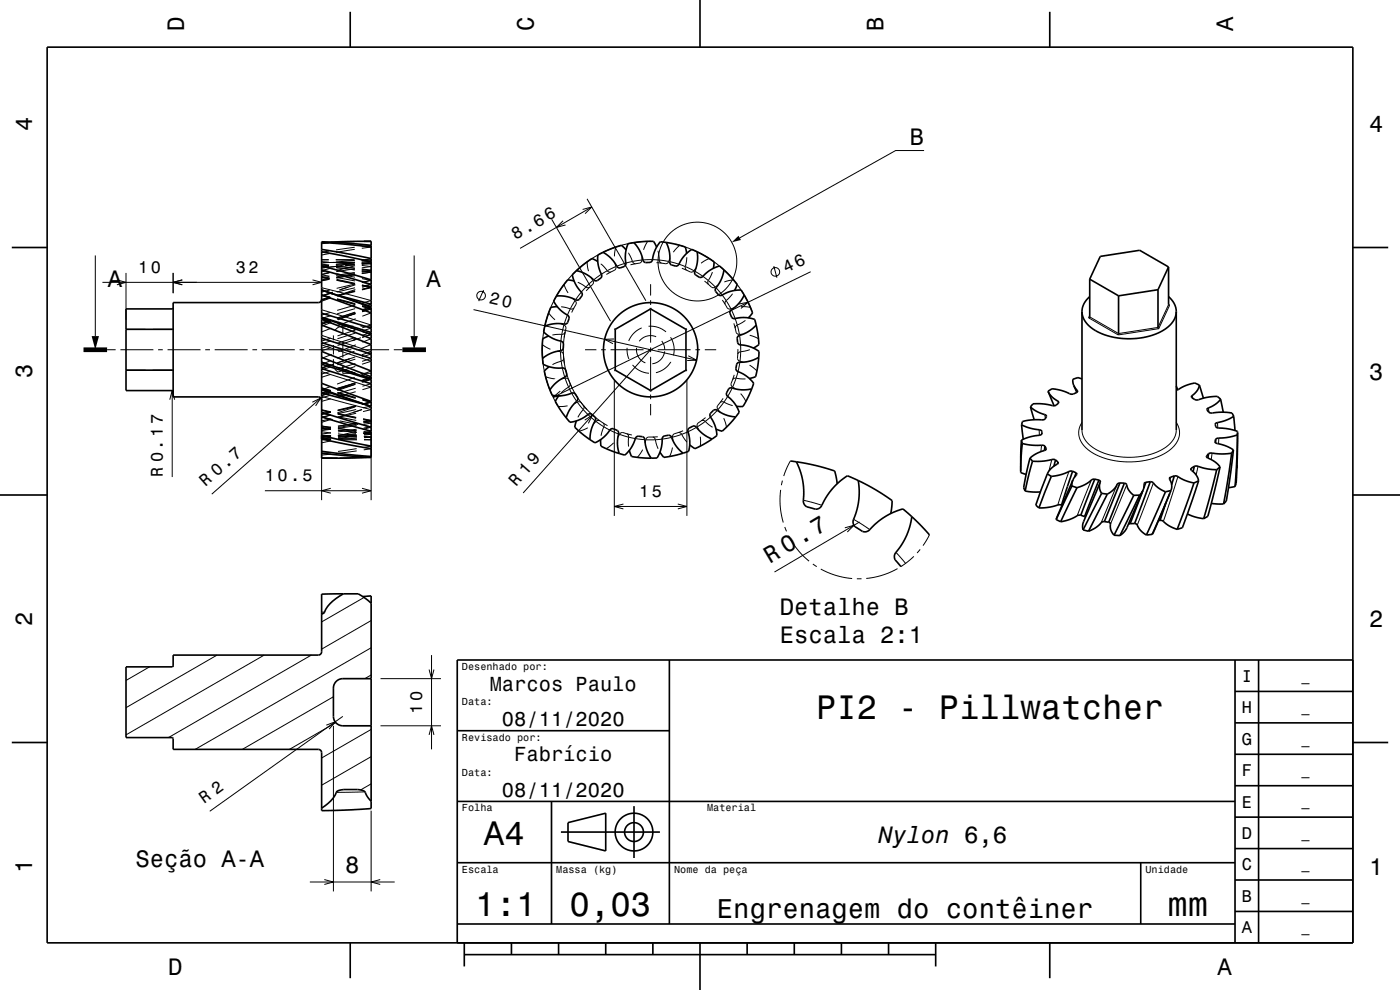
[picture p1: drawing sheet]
<svg xmlns="http://www.w3.org/2000/svg" width="297mm" height="210mm" viewBox="0 0 297 210" stroke-linecap="round" stroke-linejoin="round" font-family="sans-serif">
<g fill="none" stroke="#000" stroke-width=".21">
<path d="M196 31.9h-6l-33.1 18.6M20.2 54.2v17.1M21.7 59.9h46.5M24.8 59.4l1.9 .5-1.9 .5M26.7 57.9v10M36.7 57.9v4.3M38.7 59.4l-2 .5 2 .5M66.3 59.4l1.9 .5-1.9 .5M68.2 58.6l1.7 .4M68.2 58.8l1.7 .3M68.2 56l1.6 .2M68.2 57.5l1.7 .3"/>
<path d="M68.2 55.1h1.5h-1.5M68.2 55.5l1.6 .1M68.2 56.2l1.6 .1M68.2 58.9l1.7 .3M68.2 55.7h.2M68.3 55.7h-.1M68.5 55.7h1.1M68.6 55.7h1.1l-1.5 .1M69.7 51.6l-1.5 .1M69.8 56.4l-1.6 .1M69.8 56.3l-1.6 .2 1.6 .1-1.6-.1M69.8 53.3l-1.6 .2"/>
<path d="M69.8 57.9l-1.6 .3M69.8 58.7l-1.6 .3M69.8 53.8l-1.6 .3M69.9 59.2l-1.7 .3M69.9 59.3l-1.7 .3M69.9 59l-1.7 .4M70 56.9l-1.8 .5M70 57.8l-1.8 .5 1.7 .3M70.1 51.4l-1.9 .1M70.6 55.7h1M71.2 55.7l4 .1M71.3 55.7l4 .4"/>
<path d="M71.3 56.5l4 .4M71.3 56.8l4 .4M71.3 56.4l4 .5M71.4 58.1l3.9 .7M71.4 58.9l3.9 .7M71.4 59.4l3.9 .8M71.4 59.5l3.9 .8M71.4 59.3l3.9 .8M71.6 55.7h-2M71.6 55.7h3.6M71.7 56.5l-3.5 .3M75.2 55.1h-4l4 .2"/>
<path d="M75.2 51.3l-4 .2M75.2 56.2l-2 .1M75.2 56.2h.1M75.2 55.3l-4 .3M75.2 56l-4 .3M75.2 55.7l-3.9 .4M75.3 52.4l-4 .6M75.3 52.9l-4 .6M75.3 57l-4 .6M75.3 57.8l-4 .6M75.3 58.3l-4 .6M75.3 58.3l-4 .7"/>
<path d="M75.3 58l-4 .7M75.3 55.6l-3.9 1M75.3 56.4l-3.8 1M76.7 55.1l2 .1h-2M76.7 55.7l2 .1-2 .1M76.7 55.3l2 .2-2 .1M76.7 55.9l2 .1-2 .1M76.7 56.3l2 .2-1.9 .3M76.7 57.1l2 .2-1.9 .3M76.8 57.4l1.9 .3-1.9 .3 1.9-.3zM76.8 57.1l1.9 .3-1.9 .4M76.8 59.1l1.9 .4-1.9 .4"/>
<path d="M76.8 59.9l1.9 .4-1.9 .4M78.7 59.4l-1.9 .6M78.7 51.2h-2M78.7 52.4l-1.9 .3M78.7 52l-2 .3M78.7 55.5l-1.9 .5M78.7 54.8l-1.9 .5M87.9 54.2v17.1M117 46.5l12.5 21.6M119.5 46.8l-1.5 1.4 2-.5M121.8 59.6h.1M122.6 59.9l1.7 1"/>
<path d="M123.6 44.4l1.9-.5-1.4 1.4M124.5 42.2l12.5 21.6M124.6 55.5l.2 2M125.4 58.9l.4 .6M125.5 43.9l-15.2 8.8M125.8 59.5l-1.5 1.4M125.8 59.5v.1a1 1 0 0 1-.6 1.2l-.9 .9M126.8 55.5h.1M127.5 56l1.3 1.4M127.5 58.9v.1M127.6 58.2l-1.7 1.2M127.7 58.1l-.1 .1"/>
<path d="M128.8 57.4l-1.2 .8M128.8 57.4l.4 .3h.4M130.5 55.9l.2 .6M130.6 52.4l-.3 2M130.7 56.5l-1.8 .9M130.7 56.5v.1a1 1 0 0 1-1 1l-1.1 .6M132.5 56.5h-.1M132.8 55.8l-2 .7M132.8 53h.1M132.9 55.8h-.1M133.3 53.7l.9 1.8M134.2 55.5l-1.4 .3"/>
<path d="M134.2 55.5l.3 .3 .3 .2M136.2 55.2l-2 .3M136.2 55.2v.1a1.01 1.01 0 0 1-1.2 .6l-1.2 .3M136.2 54.5v.7M137.4 51.2l-.9 1.8M137.9 55.7h.1M138.1 51.2l-3 .2-3.2 .6-2.6 .9-2.9 1.4-2.5 1.7-2.4 2.2-1.9 2.3-1.5 2.3-1.4 2.7-.9 2.8-.6 2.7-.2 3.2 .2 3 .6 3 1 2.8 1.5 3M138.4 55.1l1.5 .1M138.4 55.1h-2M138.4 55.1h.1M139.3 52.4h.1M139.6 53.2l.3 2"/>
<path d="M139.9 55.2l.1 .4 .3 .2M139.9 55.2l2 .3M141.9 55.5l-.1 .1a1 1 0 0 1-1.3 .2l-1.2-.1M142.1 55.5l1.9 .5M142.1 54.8l-.2 .7M143.3 51.8l2.7 .8 2.6 1.1 2.5 1.6 2 1.5 2 1.9 1.8 2.4 1.5 2.3 1.1 2.5M143.4 56.5h.1M144 56l1.4 .5M144 56l.1 .1M144.2 52l-1.4 1.5M144.7 56.9l1.6 .7a.67 .67 0 0 0 .9-.2M145.4 56.5v.5l.2 .3"/>
<path d="M145.4 56.6l1.8 .8M145.7 53.8h.1M145.7 54.6l-.3 1.9M147.4 57.5l1.7 1.1M147.6 56.9l-.4 .5M148.3 58.8l.1 .1M149.1 58.6l1.2 .9M149.1 58.6l.1 .1M149.5 59.6l1.3 1.2a.68 .68 0 0 0 1 .1M150.3 59.5l-.2 .5 .2 .3M150.3 59.5l1.5 1.4M150.5 54.8l-1.8 1"/>
<path d="M151.1 57.7l-.8 1.8M151.3 56.9v.1M155.6 59.4l-1.9 .4M164.2 56.4l.6 2.5M172 57.6l-54.7 26.7M22.7 74.2h1.8M25.5 74.2h7M26.7 78.5h4.2M26.7 69.9h4.2M32.4 78.5h4.1l.2 .1M33.5 74.2h1M35.5 74.2h7"/>
<path d="M36.7 69.7l-.2 .2h-4.1M43.5 74.2h1M45.5 74.2h7M53.5 74.2h1M55.5 74.2h7M63.5 74.2h1M65.5 74.2h7M68.2 71.1l10.5 3.5-1.9 .6M68.2 78.8l10.5 3.3-1.8 .6M68.2 76.8l1.9 .6-1.9 .7 2.6-.9M68.2 65.7l10.5 3.2-1.9 .7M68.2 68.8l1.9-.6-1.9 .6"/>
<path d="M68.2 62.6l1.9 .5M68.2 62.5l1.8 .5M68.2 61l10.5 2.8-1.9 .5M68.2 62.7l1.9 .5M68.2 61.8l.2 .1M68.2 73.2l10.5 3.4M69.8 62.2l2 .5M70 62.3l-1.8 .5 2.4-.8-2.4 .8M70 61.5l-1.8 .5M70 63l-1.8 .5M70 63.2l-1.8 .5M70 63.1l-1.8 .5"/>
<path d="M70.1 67l-1.9 .6 2 .6-2-.6M70.1 76.5l-1.9 .8M70.1 66.3l-1.9 .5M70.1 67.9l-1.9 .5M70.1 68l-1.9 .6M70.1 79.4l-1.9 .6M70.1 77.8l-1.9 .6M70.1 78.8l-1.9 .5M70.1 72.3l-1.9 .6M70.2 73.3l-2 .6M70.2 71.7l-2 .7M70.2 73.8l-2 .6"/>
<path d="M70.2 63.2l-2 .7M70.3 68.4l-2.1 .8M70.3 69.6l-2.1 .8M70.4 75.2l-2.2 .8M70.7 76.2v1a2 2 0 0 0 1 1.7M70.7 73.2v2M70.7 71.1v1.1M71.4 62.7l3.9-1-3.8 1M71.5 63.4l3.9 1M71.5 63.6l3.9 1M71.5 63.5l3.9 1M71.6 77.9l3.8 1.2z"/>
<path d="M71.6 68.6l3.8 1.3M72.7 79.2h2.3M72.7 69.2a2 2 0 0 0-1.7 .9M72.7 69.2v1.7M72.7 72.5v3.4M72.7 77.5v1.7M72.7 69.2h2.3M73.5 74.2h1M75.2 74.5l-3.7 1.5M75.3 60.3l-3.9 .9M75.3 61l-3.9 1M75.3 61.8l-3.9 1"/>
<path d="M75.3 66.2l-3.8 1.3M75.4 75.7l-3.8 1.3 2.6-.9-1.9 .6M75.4 65.5l-3.9 1.1M75.4 64.7l-3.9 1.1M75.4 66.3l-3.9 1.1M75.4 77.7l-3.8 1.3M75.4 66.5l-3.8 1.2 3.8-1.1M75.4 76.2l-3.8 1.2M75.4 77.1l-3.8 1.2M75.4 70.7l-3.8 1.2M75.4 60.4l-3.4 1.1M75.4 71.6l-3.8 1.2"/>
<path d="M75.4 70l-3.8 1.3M75.4 61.4l-3.8 1.3M75.5 66.4l-3.8 1.4M75.5 67.6l-3.8 1.4M75.5 73.1l-3.7 1.5M75.5 74.2h7M76.5 79.2h2.2M76.5 69.2h2.2M76.6 71.6l-5 1.7M76.8 60.6l1.9 .4-1.9 .5M76.8 60.4l1.9 .5-1.9 .5 1.9-.5-1.9-.4M76.8 79.6l1.9 .6z"/>
<path d="M76.8 64.8l1.9 .5-1.9 .6M76.8 65l1.9 .6M76.8 65l1.9 .5M76.8 70.3l1.9 .6-1.9 .7 1.9-.7-.7 .3M78.7 79.9l-2 .8M78.7 78.7l-2.1 .8M78.7 76.6l-1.9 .7M78.7 76l-1.9 .7M78.7 73.1l-2.1 .8M78.7 75.1l-1.9 .6M78.7 70.5l-1.9 .6M78.7 66.4l-1.8 .7"/>
<path d="M78.7 65.2l-1.8 .7M78.7 69.6l-1.9 .6M78.7 65.5l-1.9 .6M78.7 60.3l-1.9 .7M78.7 64.5l-1.9 .6M78.7 65.6l-1.9 .5M78.7 71.9l-1.8 .7M78.7 65l-1.9 .7M83.5 74.2h1.9M100.4 65.7l47.4 10.7M102.6 61.5l-1.1 2.4M115 73.1l1.8 1"/>
<path d="M115.7 79.9l2 .5M116.4 66.4l1.3 1.4M116.4 71.3h.1M116.5 77.8h.1M118.2 74.5l.7 .1M118.2 65h.1M118.9 74.6l.2 2M118.9 74.6h.1a1 1 0 0 1 .6 1.3l.1 1.2M119 72.4l-.1 2M119 68.7l.6 .2M119 72.2v.2M119 65.1l2 .4"/>
<path d="M119.1 76.6l.2 1.5M119.1 76.6l-1.9 .8M119.2 70.9l-.2 1.5M119.2 70.9l-2 .2M119.3 77.9v.2M119.3 78.1l.5 1.9M119.5 72.9h.1M119.6 76l-.1 .4-.4 .2M119.6 68.9l-.4 2M119.6 68.9l.1 .1a1 1 0 0 1 .2 1.3l-.2 1.3M119.7 60.3l.8 1.8M119.9 70.5l-.3 .3-.4 .1"/>
<path d="M119.9 70.4l-.4 2.4 .1 2.8 .4 2.7 .8 2.6 1.3 2.7 1.4 2.1 1.7 1.8 2.1 1.8M120 78.4h.1M120.4 66.8l-.7 2M120.4 66.7v.1M120.8 67.5h-.1M121 65.5l-.6 1.3M121.5 63.3l.5 .5M121.8 65.3l-.3 .2h-.5M122 63.8l-1 1.7M122 63.8h.1a1.01 1.01 0 0 1-.3 1.4l-.5 1.1M123.3 62l-1.2 1.6M123.4 61.9l-.1 .1"/>
<path d="M123.5 62.7h.1M124.1 74.2h2.4M124.3 60.9l-1 1.1M124.3 60.9l.4 .1 .4-.1M127.5 74.2h1M129.5 74.2h7M130.3 71.9l-2 .1 1.7 .9M133 73.8l.1 1.1 .3 1.2M134.2 77.4a5 5 0 0 0 3.5 1.8M135.1 73.8a2.99 2.99 0 0 0 1.8 3.2M136.1 69.6a5 5 0 0 0-2.7 2.7M137.5 74.2h1"/>
<path d="M137.6 69.2a5 5 0 0 1 3.7 1.2M138 60.3v2.4M138 63.7v1M138 65.7v7M138 73.7v1M138 75.7v7M138 74.2l-27 30.4M139.2 71.4a3 3 0 0 0-3.6 1M139.5 74.2h7M140.4 72.3a3 3 0 0 1 .6 1.9M141 74.5a2.99 2.99 0 0 1-2.6 2.7M142.3 71.5a5 5 0 0 1 .6 3.9"/>
<path d="M142.3 76.8a5 5 0 0 1-3.1 2.3M146 75.5l1.8 .9-2 .1M147.5 74.2h1M149.5 74.2h2.4M151.9 61l1.3 1.6M152.3 60.5l-.5 .4M152.4 62.5l.1 .1M153.2 62.6l.8 1.2M153.2 62.6l.1 .1M153.2 63.6l1 1.5a.68 .68 0 0 0 .9 .4M154 63.8l-.2 .4v.3M154.1 63.8l1 1.7"/>
<path d="M155.2 65.7l.8 1.9M155.2 67.3v.1M155.4 62.3l-1.4 1.5M155.7 68.6l.4 1.7a.69 .69 0 0 0 .8 .6M155.7 65.3l-.6 .2M155.8 79.5l-.6 1.7a.68 .68 0 0 0 .2 .9M155.8 61.6h.1M156 67.6l.4 1.3M156 67.6v.1M156.1 78.2h.1M156.4 68.9l-.4 .4v.3M156.4 69l.5 1.9"/>
<path d="M156.5 72.7h.1M156.5 74v1.8a.68 .68 0 0 0 .5 .8M156.6 78.8l-.4 1.4M156.6 78.8l-.1 .1M156.7 64.5l2-.4-1.5 1.3M156.9 71.1l.2 2.1M157 76.8l-.4 2M157 76.6l.7 .2M157.1 73.2v1.4M157.1 73.2v.1M157.1 74.6l-.1 2M157.1 74.6l-.4 .2-.2 .3"/>
<path d="M157.2 65.1l2 .1M157.6 70.9h-.7M158.1 68l-1.7 .9M158.8 67.4h-.1M159 77.5l1.6 1.2M159 71.1l1.9 .8M159.1 74.2l-2 .4M159.8 73.8v.1M231.2 66.9l-.3 .5 6.3 3.6 8.6-1.3 2.3-4.9-.2-.2-2.2 4.9-8.4 1.3-6.1-3.6M36 84.8l.5-2 .5 2M36.5 82.8v18.4M66.3 85.3l1.8-.9-1.1 1.7"/>
<path d="M68.1 84.4l-23.2 20.4M68.2 84.1l10.5 2.8-1.7 .4M68.2 90.9l2-.3zM68.2 82.3l1.9 .6M68.2 82.5l2 .6M68.2 91.6l2 .2M68.2 90.8l2 .3-2 .2M68.2 92.8l2 .1-2 .1M68.2 92.3l2 .1-2 .1 2 .1h-2M68.2 87.7l2 .4M68.2 90.6l2 .4M68.2 93.1l2 .1-2 .1"/>
<path d="M68.2 86.9l2 .5M68.2 82.3l1.9 .5M68.2 89.4v16.7M70.1 82l-1.9 .7M70.1 83.2l-1.9 .7M70.1 83.3l-1.9 .7M70.1 88l-1.9 .6M70.1 89l-1.9 .6M70.1 82.8l-1.9 .6M70.2 82.8l-2 .5M70.2 83l-2 .6M70.2 84.6l-2 .5"/>
<path d="M70.2 83.8l-2 .6M70.2 87.5l-2-.5 2 .5-2 .4M70.2 92.8l-2 .5M70.2 87.3l-2 .5M70.2 87.4l-2 .5M70.2 93.5l-2 .4M70.2 88.9l-2 .4M70.2 88.1l-2 .4 2.4 .5M70.2 90.9l-2 .3M70.2 90.7l-2-.3 2 .3M70.2 96l-2 .2M70.2 91.8l-2 .3"/>
<path d="M70.2 96.3l-2 .2M70.5 97.2h-2M71.6 83.3l3.8 1.1M71.6 83.2l3.8 1.1M71.6 83.5l3.9 1M71.6 87.9l3.9 .8M71.6 87.7l4 .8M71.6 87.8l4 .8M71.7 88.4l3.9 .8M71.7 91.2l3.9 .6M71.7 92l4 .5M71.7 91.3l4 .4"/>
<path d="M71.7 93l4 .2M71.7 93.3h4M71.7 92.6l4 .1M72.1 89.3l3.9 .7M74.9 87.5l1.9-.6zM74.9 87.5l-3.3 1.1M75.2 80.1l-3.7 1.4M75.3 81.2l-3.8 1.4M75.3 81.5l-3.8 1.3M75.4 86.3l-3.8 1.3M75.4 81.2l-3.8 1.2M75.4 81.5l-3.8 1.1"/>
<path d="M75.4 83.1l-3.8 1.1M75.5 82.3l-3.9 1.1M75.5 86.1l-3.9 1M75.5 91.5l-3.9 1M75.5 92l-3.8 .3M75.5 86l-3.9 1M75.5 86.2l-3.9 .9M75.5 92.3l-3.8 .9M75.6 87.7l-3.9 .8M75.6 86.9l-3.9 .8M75.6 90l-3.9 .7M75.6 89.7l-3.9 .7"/>
<path d="M75.6 89.8l-3.9 .6M75.7 90.3l-4 .6 4 .5-4-.5M75.7 95.2l-4 .6M75.7 91l-4 .6M75.7 95.6l-4 .6M75.7 92.5l-4 .3M75.7 92.3l-4 .2 4 .2M75.7 92.9l-4 .3M76 97l-4 .1M76.9 84.8l1.8 .5-1.7 .5M76.9 84.7l1.8 .5-1.7 .5M76.9 84.9l1.8 .5-1.7 .4"/>
<path d="M77 89l1.7 .4-1.6 .3M77 88.8l1.7 .4-1.6 .3M77 88.9l1.7 .3-1.6 .3M77.1 89.5l1.6 .3-1.6 .2M77.1 85.7l1.6 .4-1.7 .4M77.1 91.9l1.6 .2-1.5 .2M77.2 91.9l1.5 .1-1.5 .1M77.2 92.6l1.5 .1M77.2 93.2l1.5 .1h-1.5M77.5 90.3l1.2 .2-1.6 .3M78.2 92.7h.5M78.7 80.2l-1.9 .6"/>
<path d="M78.7 80.5l-1.8 .6M78.7 91.2v.3l-1.7 .4 1.7-.2-1.5-.1M78.7 90.9v-.3l-1.7 .5M78.7 92.7h-1.5h.6M78.7 86.2l-.5 .2M78.7 85.1l-1.9 .7M78.7 81.4l-1.8 .5M78.7 96.8l-1.2 .1M78.7 92.7h-1.4M78.7 92.7l-1.5 .1M78.7 95.2l-1.5 .2M78.7 94.6l-1.6 .3"/>
<path d="M78.7 80.2l-1.8 .6M78.7 86.2h.1M78.7 92.6v13.5M78.7 80.4l-1.9 .7M118.5 83.9v.1M118.9 83l-1.6 1.3 2-.4M119.9 80.2l-.7 .1M119.9 80.2l.7 1.9M119.9 80.2h.1a1.01 1.01 0 0 1 .9 1l.5 1.2M120.4 86.1l-2 .1M120.6 82.1l.7 1.3M120.6 82.1l-1.5 1.2"/>
<path d="M121 81.4l-.1 .3-.3 .4M121.2 83.3l.1 .1M121.3 83.4l1 1.7M122 83.5v.1M122.3 89.2v.1M122.5 85.3l-.7 .3M122.5 85.3l1.2 1.6M122.5 85.3h.1a.99 .99 0 0 1 1.1 .7l.8 .9M123.7 86.9l1 1M123.7 86.9l-1.1 1.6M123.8 86.1l.1 .3-.2 .5M124 89.1l1.7-1.1-.9 1.8"/>
<path d="M124.6 87.8l.1 .1M124.7 90.7l-1.9 .8M124.7 87.9l1.6 1.4M125.5 87.8v.1M126.4 89.4l-.5 .5M126.4 89.4l1.7 1.1M126.4 89.4l.1-.1a1 1 0 0 1 1.3 .3l1.1 .7M127.4 93.2v.1M128 89.8l.2 .3-.1 .4M128.1 90.5l1.3 .7M128.1 90.5l-.6 1.9M129.3 91.2h.1"/>
<path d="M129.4 91.2l1.8 .9M130 90.9h.1M130.2 93.9l-1.6 1.3M130.3 80.6v28.8M131.4 92.1l-.3 .6M131.4 92.1l1.9 .6M131.4 92.1l.1-.1a1 1 0 0 1 1.3 0l1.2 .3M133 92l.3 .3 .1 .4M133.4 92.7l1.4 .3M133.4 92.7v2M133.5 95.5h.1M134.7 93h.1"/>
<path d="M134.8 93l2 .3M135.3 92.5h.1M136.3 95.4l-1.1 1.6M137 93.3l-.1 .7M137 93.3h2M138 83.7v1M138 85.7v2.4M138.5 92.7l.3 .2 .2 .4M139 93.3l.6 1.9M139.5 92.6l-1.7 .1a.68 .68 0 0 0-.8 .6M140 95.9h.1M140.5 93.1l-1.5 .2"/>
<path d="M140.5 93.1l-.1 .1M140.9 92.5h-.1M142.5 92.8l-2 .3M142.7 94.9l-.6 1.9M142.7 92.7v.7M143.9 91.7l.4 .1 .3 .3M144.6 92.1l-1.9 .6M144.6 92.1l1.1 1.7M144.9 91.4l-1.6 .5a.68 .68 0 0 0-.6 .8M145.7 80.6v28.8M146 91.6l-1.4 .5M146 91.6h-.2"/>
<path d="M146.2 90.8h-.1M146.3 94.3v.1M147.8 90.6l-1.8 1M147.9 90.5l.3 .7M148.6 92.6v2M148.8 89.2h.4l.4 .2M149.6 89.4l-1.7 1.1M149.6 89.4l1.6 1.2M149.7 88.6l-1.4 1a.68 .68 0 0 0-.4 .9M150.7 87.7h.1M150.7 88.5l-1.1 .9M150.7 88.5h-.1"/>
<path d="M151.9 91h.1M152.2 87l-1.5 1.5M152.3 86.9l.5 .5M153.4 84.5l-1 1.4a.68 .68 0 0 0-.1 1M153.5 88.7l.6 1.9M153.6 85.3l-1.3 1.6M153.6 85.3l1.8 .7M153.6 85.3l-.5-.1-.3 .2M154.1 83.3v.1M154.4 84.1l-.8 1.2M154.4 84.1l-.1 .1M155.3 82.3l-.9 1.8"/>
<path d="M155.4 82.1l.6 .4M156.2 80.3l-.8 1.8M156.2 80.2l2 .2M156.2 80.2l-.5 .1-.3 .2M156.2 86.2h.1M157.1 83.5l1.1 1.6M159 80.3h-.1M167.7 97.8l-1.4 3.2M220.5 91.2v1.1M221 94.4l-.2 1.4M221.6 87.9l.2 .9M223.1 97.5l-.6 2.4"/>
<path d="M224.4 85.1l.1 .4M228.5 82.8l.1 .2M229.5 89.6a4.2 4.2 0 0 0 1.6 6l1.8 1 2.1 .8 2.6 .5 2.5 .1 2.4-.3 2.1-.5 2.1-.8 1.6-1.1a4.1 4.1 0 0 0 1.2-5.7M229.5 91.2a5.7 5.7 0 0 0 4.2 4.7l3.2 .9 3.7 .2 3.3-.6 2.8-1.2a4.9 4.9 0 0 0 2.8-4M252.9 83.9l.1 .6M254.2 98.9l-.5 1.8M256.3 86.5l.2 1M257.1 96.1l-.1 1.4M258.3 89.6v1.2M258.6 92.9l-.1 1.2M56.2 104.1h22.5M70.2 103.6l-2 .5 2 .5"/>
<path d="M76.8 103.6l1.9 .5-1.9 .5M130.3 107.4h15.4M132.3 106.9l-2 .5 2 .6M143.8 106.9l1.9 .5-1.9 .6M165.6 103.9l-.1 3.5 .7 3.4M166 101.9l-.2 1M166.5 111.8l.4 .9M167.3 113.6l1.9 3 2.4 2.4M170.4 106.1l4 1.1M172.4 119.6l.9 .6M179.2 112l2-.6-1.4 1.5M181.1 110.2l3.4 2.1"/>
<path d="M182.4 110.7l-18.1 10.6M190.1 117.2l2 2.3M193.9 118l-2.8 2.2M195.2 116.5l-.6 .8M197.2 113.5l-1.4 2.2M226.8 100l-2.4 7.1M231.5 101.8l-3 7.6M233.4 102.3l-.2 .4M237 102.8l-3.4 8.1M239 102.8l-3.4 8.4M244.7 102.4l-3.4 9M249.9 101.1l-3.1 9.5"/>
<path d="M46.1 139l-19.4 11.1M56.1 139l-29.4 16.9M66.1 139l-30.4 17.5M68.9 129.8h-.7M77.2 126.7l-9 5.2M78.7 137.4l-37.3 21.6M78.7 131.6l-10.5 6.1M91.5 139v20M174.1 120.7l3.2 1.4 3.5 .6M182.8 122.8h-1M190.4 120.6l-3 1.3-3.6 .8M31.7 141.5l-5 2.8"/>
<path d="M69.2 153.8l1.9-.7-1.3 1.6M70.7 147.8l-19.3 11.2M70.7 154v35.1M71.2 153.3l-9.8 5.7M72.7 152l-28.2 20.1M78.7 154.7l-10.5 6.1M78.7 143.2l-1.3 .8M80.7 154h12.8M80.7 144h12.8M91 155.9l.5-1.9 .6 1.9M91 142l.5 2 .6-2M77.4 168l-6.1 .1"/>
<path d="M78.7 166.3l-2.2 1.3M78.7 160.5l-10.5 6.1M78.7 172v17.1M65.7 187.1h18M68.8 186.6l1.9 .5-1.9 .5M80.7 186.6l-2 .5 2 .5"/>
<circle cx="147.9" cy="55.5" r="8.4"/>
<circle cx="164.5" cy="57.7" r=".91"/>
<circle cx="102.1" cy="62.7" r=".92"/>
</g>
<g fill="none" stroke="#000" stroke-width=".35">
<path d="M10 10h277v190h-277zM74.3 2.5v7.5M148.5 0v10M222.7 2.5v7.5M2.5 52.5h7.5M68.2 56.4l10.5 3M68.2 57.2l10.5 3.1M68.2 52.9l10.5 1.9M68.2 53.4l10.5 2.1M68.2 51.4l10.5 1M77.2 51.2h1.5M77.2 51.2l-7.1 .2"/>
<path d="M78.7 52l-10.5-.7v45.9h3.5M78.7 51.2v45.8M121.8 59.6l-1-.2a.47 .47 0 0 0-.7 .4l-2.1 3M122.3 57.4l-.5 .5a.99 .99 0 0 0-.1 1.4l1 1.9a1.64 1.64 0 0 1 .8 1.5l-.2 .2a.98 .98 0 0 1-1.6 .5l-1.7-.5-2-.1M126.8 55.5l-.9-.5a1.05 1.05 0 0 0-1.1 .4l-2.5 2M127.9 53.5l-.6 .4a.98 .98 0 0 0-.5 1.2l.4 2.2a1.64 1.64 0 0 1 .3 1.7l-.2 .1a.98 .98 0 0 1-1.7-.1l-1.7-1.1-1.6-.5M132.8 53l-.7-.7a.46 .46 0 0 0-.7-.1l-3.5 1.3M134.5 51.5l-.8 .1a.64 .64 0 0 0-.7 .8 9 9 0 0 0-.3 3.8 1.26 1.26 0 0 1-1.9 .3 7.1 7.1 0 0 0-2.9-3M134.5 51.5l3.6-.3a.82 .82 0 0 1 1 .8l.2 .4M141.3 51.4a7.7 7.7 0 0 1 .8 4.4 1.44 1.44 0 0 0 1.7 .5 8.5 8.5 0 0 1 2.9-3.4l1.2 .5M141.3 51.4l-.7-.1a.98 .98 0 0 0-1.1 .8l-.9 2a1.66 1.66 0 0 1-.7 1.6h-.3a.98 .98 0 0 1-1.3-1l-.8-1.9-1-1.3M141.3 51.4l3.6 .8a.82 .82 0 0 1 .7 1.1l.1 .5"/>
<path d="M147.9 53.4a7.8 7.8 0 0 1-.6 4.4 1.42 1.42 0 0 0 1.5 1 8.4 8.4 0 0 1 3.8-2.4l1 .8M147.9 53.4l3.2 1.9a.81 .81 0 0 1 .3 1.1l-.1 .5M153.6 57.2a7.7 7.7 0 0 1-1.8 4 1.43 1.43 0 0 0 1.1 1.5 8.5 8.5 0 0 1 4.3-1.2l.7 1.1M153.6 57.2l2.5 2.7a.81 .81 0 0 1 0 1.3l-.3 .4M231.2 59.2v8l-.3 .2M231.2 59.2l6.1 3.6M247.9 56.6l-2.2 4.9M247.9 56.6l-6.1-3.5-8.4 1.3-2.2 4.8M247.9 56.6v8l.2 .2M287 52.5h7.5M26.7 78.5h9.8l.2 .1M36.7 65.3l-.2 .2h-9.8v17.3h9.8l.2 .3"/>
<path d="M36.7 69.7l-.2 .2h-9.8M68.2 67.7l10.5 4.2M68.2 69l10.5 4.1M68.2 67.3l10.5 3.2M68.2 71.7l10.5 3.4M68.2 78.2l10.5 3.2M68.2 62.6l10.5 3.8M68.2 66.4l10.5 3.2M68.2 72.7l10.5 3.3M68.2 77.3l10.5 3.2M68.2 67.4l10.5 3.5M68.2 76.8l10.5 3.6"/>
<path d="M68.2 63.5v.1a.7 .7 0 0 1-.7 .6h-30.8v20h30.9a.7 .7 0 0 1 .6 .7M68.2 74.5l10.5 4.2M68.2 75.8l10.5 4.1M71.8 62.7l6.9 1.8M78.7 65l-10.5-3.5 10.5 3.7M115.1 76l.1 .8a.99 .99 0 0 0 .9 .9l2.2 .4a1.64 1.64 0 0 1 1.7 .3l.1 .3a.98 .98 0 0 1-.7 1.5l-1.7 1.2-1 1.3M115.6 69.2l-.2 .7a.99 .99 0 0 0 .7 1.2l2 1a1.64 1.64 0 0 1 1.4 .8v.3a.98 .98 0 0 1-1.1 1.3l-1.9 .6-1.4 .9M116.4 71.3l-.9 .4a1.06 1.06 0 0 0-.4 1.1v3.2M116.5 77.8l-.8 .6a1.07 1.07 0 0 0 0 1.3l1 3M118 62.8l-.3 .7a.99 .99 0 0 0 .3 1.2l1.6 1.6a1.64 1.64 0 0 1 1.1 1.2l-.1 .3a.98 .98 0 0 1-1.4 .9h-1.7l-1.9 .5M118.2 65l-1 .1a.46 .46 0 0 0-.5 .6l-1.1 3.5M130.3 69.7l.2 .2"/>
<path d="M130.5 69.9v8.6M130.5 78.5l7.5 4.3M130.5 78.5l-.2 .1M138 65.5l7.5 4.4M138 65.5l-7.5 4.4M138 65.3v.2M145.5 69.9v8.6M145.5 78.5l-7.5 4.3M145.5 78.5l.2 .1M145.7 69.7l-.2 .2M157.9 62.6a7.8 7.8 0 0 1-2.9 3.3 1.43 1.43 0 0 0 .6 1.7 8.4 8.4 0 0 1 4.5 .1l.3 1.3M157.9 62.6l1.6 3.3a.81 .81 0 0 1-.4 1.2l-.3 .3"/>
<path d="M160.4 69l.6 3.6a.82 .82 0 0 1-.7 1l-.5 .2M160.4 69a7.7 7.7 0 0 1-3.7 2.2 1.43 1.43 0 0 0 .1 1.9 8.4 8.4 0 0 1 4.2 1.4v1.3M161 75.8a7.7 7.7 0 0 1-4.3 1.1 1.43 1.43 0 0 0-.4 1.7 8.4 8.4 0 0 1 3.6 2.7l-.4 1.2M161 75.8l-.6 3.6a.81 .81 0 0 1-.9 .8l-.5 .1M229.5 66.1a5.6 5.6 0 0 0 4.1 4.6l1.7 .6 1.7 .4 3.7 .1 3.5-.6 2.8-1.3a4.8 4.8 0 0 0 2.5-3.8M229.5 66.1v25.1M231.2 62.9a4.3 4.3 0 0 0-1.7 3.2M237.3 62.8l-.1 8.2M245.7 61.5v8l.1 .2M245.7 61.5l-8.4 1.3M247.9 62.9a4.3 4.3 0 0 1 1.6 3.2M249.5 66.1v25.1"/>
<path d="M68.2 87.4l10.5 3.2M68.2 88.4l10.5 3.1M68.2 83.3l8.9 2.4M68.2 81.3l10.5 3.8M68.2 82.5l10.5 3.7-10.5-3.5M68.2 95.7l10.5 1.1M68.2 96.1l10.5 .9M68.2 92.4l10.5 2.2M68.2 93.1l10.5 2.1M68.2 97.1l3.5 .1M78.7 97l-7 .2M116.7 82.7l.2 .7a.65 .65 0 0 0 1 .6 8.9 8.9 0 0 0 3.7-.7 1.26 1.26 0 0 1 .7 1.8 7.2 7.2 0 0 0-2.2 3.5"/>
<path d="M118.5 84l-.5 .8a.46 .46 0 0 0 0 .8l2.1 3M120.1 88.6l.5 .6a.99 .99 0 0 0 1.3 .2l2.1-.9a1.63 1.63 0 0 1 1.5-.6l.2 .1a.98 .98 0 0 1 .3 1.7l-.6 1.6-.2 2M122.3 89.3l-.3 .9a.46 .46 0 0 0 .3 .8l2.9 2.3M125.2 93.3l.6 .4a.64 .64 0 0 0 1.1-.1 9 9 0 0 0 2.7-2.6 1.25 1.25 0 0 1 1.6 1.1 7.2 7.2 0 0 0 .2 4.1M127.4 93.3v1a.47 .47 0 0 0 .5 .6l3.5 1.3M131.4 96.2l.7 .2a.99 .99 0 0 0 1.2-.6l1.2-1.9a1.65 1.65 0 0 1 .9-1.4l.2 .1a.98 .98 0 0 1 1.2 1.2l.5 1.9 .8 1.5M133.5 95.5l.3 1a1.07 1.07 0 0 0 1.2 .5l3.1 .2M138 82.8v.3M140 95.9l.6 .8a.47 .47 0 0 0 .7 .3l3.6-.9M144.9 96.1a7.7 7.7 0 0 1-2.5-3.5 1.43 1.43 0 0 0-1.8 .2 8.5 8.5 0 0 1-1.2 4.3l-1.3 .1M151.1 93.1a7.7 7.7 0 0 1-3.5-2.6 1.43 1.43 0 0 0-1.7 .7 8.4 8.4 0 0 1 .2 4.5l-1.2 .4M151.1 93.1l-3.2 1.9a.81 .81 0 0 1-1.2-.3l-.4-.3"/>
<path d="M156.1 88.4l-2.5 2.7a.81 .81 0 0 1-1.2 .1l-.5-.2M156.1 88.4a7.7 7.7 0 0 1-4.1-1.5 1.43 1.43 0 0 0-1.4 1.2 8.4 8.4 0 0 1 1.5 4.3l-1 .7M159.5 82.5a7.7 7.7 0 0 1-4.4-.2 1.43 1.43 0 0 0-.9 1.5 8.5 8.5 0 0 1 2.6 3.6l-.7 1M159.5 82.5l-1.6 3.3a.81 .81 0 0 1-1.2 .4h-.5M167.7 97.8l1.2 .2M168.9 98l.7 1.5 .6 1.9 .3 2v2a1.69 1.69 0 0 0 .8 2.1l.5 .2a2.41 2.41 0 0 0 2.1 0l2.5-3.8 1.4-1.5 1.6-1.2a.67 .67 0 0 1 1.1 0l1.6 .7M168.9 98l4.3 .8 3.9 1.1 .5 2.7M216.5 99.9v.3l1.2 .4M216.7 93.4l-.2 6.5M216.7 93.4l.2 .7M216.7 90.1l.4 3.1M216.7 90.1a11.5 11.5 0 0 0 4.1 1.1l.2 .3v.3"/>
<path d="M216.9 94.1l-.4 5.8M216.9 94.1a13.9 13.9 0 0 0 4.4 .4l.4 .1M218.5 97.2l-1.1 5.1a1.97 1.97 0 0 0 .1 1.9M218.5 97.2l.5 .6M218.6 86.3l.8 2.7M218.6 86.3a8.9 8.9 0 0 0 3.4 1.8v.2a1 1 0 0 1-1.5 .7l-3.2 .3a.59 .59 0 0 0-.6 .8M219 97.8l-1.5 6.4M221 91.8v.2M221 92l-.6 .3a10.2 10.2 0 0 0-3.7 1.1M221.6 95.6a7.2 7.2 0 0 0-3.1 1.6M221.7 94.6l-.1 1M221.7 94.6l.3 .6"/>
<path d="M222 95.2l-.4 .4M222 95.2l-.1 .1M222.3 83a2.15 2.15 0 0 1 2.5-.3l1.5 .5a1.64 1.64 0 0 0 2.1 0M222.3 83h.1M222.3 83a5.8 5.8 0 0 0 2.3 2.3 1.24 1.24 0 0 1-1.8 .6l-2.5-.3a1.45 1.45 0 0 0-1.7 .7M222.3 83l1.3 3.1M223.9 97.6l-.9-.1a12 12 0 0 1-4 .3M223.9 97.6l-.3 1.3M223.9 97.6l.6 .4M224.5 98a1 1 0 0 1-.9 .9l-.8 .7-.6 .9M224.5 98l-.2 .4M227.6 100h-.8a10 10 0 0 1-3.8 1.1"/>
<path d="M227.6 100l-2.4 7.1M227.6 100l.7 .3M227.8 81.8l.8 1.1-.2 .3zM229.5 80.4a1.61 1.61 0 0 0-1.9 .1l.2 1.3M249.5 81.9l.3 .8M252.7 99.3a.79 .79 0 0 0 .6 .9l.7 1 .3 .8M252.7 99.3l-.1 .3M253.4 98.9h.8a11.2 11.2 0 0 0 3.9 .7M253.4 98.9l-.7 .4M253.4 98.9l-.3 1.1M254.4 81.7a2.46 2.46 0 0 0-2.7 0l-2.2 1M254.4 81.7l.9 2.8"/>
<path d="M254.4 81.7a3.8 3.8 0 0 1-1.6 2.3 1.33 1.33 0 0 0 2.1 .6l2.1-.4a1.72 1.72 0 0 1 1.9 .5M256 96.7v.2l.2 .3M256 96.7l-.1 .2M256.2 97.2a5.7 5.7 0 0 1 2.6 1.8M256.4 96.2l-.4 .5M256.4 96.2l-.1 1M257.9 93.2a.56 .56 0 0 0-.1 .7 .56 .56 0 0 0 .6 .2 8.5 8.5 0 0 1 3.3 1.3M257.9 93.2v.7M258.1 99.6l-2.7 10.4M258.8 99l-2.2 9.3a1.69 1.69 0 0 1-1 1.6l-.2 .1M258.8 99l-.7 .6M258.9 84.7l.6 2.7"/>
<path d="M258.9 84.7a7.3 7.3 0 0 1-2.8 2.1 1.05 1.05 0 0 0 1.5 .7l1.5-.1 1.8 .1a.74 .74 0 0 1 .8 .8M261.3 96.1l-1.7 10.8M261.3 96.1l-.2 .1a13.2 13.2 0 0 1-4.2-.1l-.5 .1M261.7 95.4l-1.3 9.6a2.34 2.34 0 0 1-.8 1.9M261.7 95.4l-.4 .7M261.7 88.3l.3 3M261.7 88.3a11.3 11.3 0 0 1-3.8 1.5 .73 .73 0 0 0 .1 .8 .73 .73 0 0 0 .8 .2 9.8 9.8 0 0 1 3.7 .8v.2M262.4 98.6v.7M262.5 92.2l-.5 11M262.5 92.2a14.7 14.7 0 0 1-4.4 .8l-.2 .2M262.5 91.8l-.1 8.4-.2 2.3-.2 .7M262.5 91.8v.4"/>
<path d="M0 105h10M182.1 101.9l.2 2.2-.1 1.7-.3 2-.5 1.7a1.67 1.67 0 0 0 .7 2.7 1.67 1.67 0 0 0 2.9-.3l1.2-1.2 1.5-1 1.7-1 1.7-.6a1.07 1.07 0 0 1 1.2 .5l1.1 1M182.1 101.9l3.8 2.1 3.4 2.2-.3 2.7M193.4 109.6l-.3 1.9-.7 1.9-.7 1.5-1.2 1.7a1.67 1.67 0 0 0 0 2.8l.6 .8M193.4 109.6l3.8 3.9M217.5 104.2l1.7 .2h1.5M222.2 100.5l-2.5 6.6 .7 .6M222.2 100.5l.8 .6M223 101.1l-2.6 6.6M224.1 110.2l.9 .5M225.2 107.1h-.8a11.3 11.3 0 0 1-4 .6M225.2 107.1l.1 .1"/>
<path d="M227.4 103.1l1.1 .4M227.4 103.1l-3.3 7.1M227.6 101.8l-3.5 8.4M227.6 101.8l-.2 1.3M228.3 100.3a.7 .7 0 0 1-.4 1l-.3 .5M228.3 100.3l-.3 .9M228.5 103.5l-3.5 7.2M229.3 109.3l-.7 .1a9 9 0 0 1-3.6 1.3M229.3 109.3l.8 .3M229.8 112.4l1.1 .3M230.1 109.6l.2 .1M232.2 101.6l-.6 .2a7.1 7.1 0 0 1-3.1 1.7"/>
<path d="M232.2 101.6l-2.9 7.7M232.2 101.6l.9 .2M233.1 101.8a.66 .66 0 0 1 .2 1v.9l.4 1M233.1 101.8l-3 7.8M233.2 102.7l-2.5 6.1a5.4 5.4 0 0 0-.9 3.6M233.7 104.7l-3.9 7.7M233.7 104.7l1.2 .1M234.3 110.6a1.66 1.66 0 0 0-1.3 .9l-.9 .7-1.2 .5M234.3 110.6l.9 .2M234.9 104.8l-4 7.9M235.2 110.8a.83 .83 0 0 1 .4 1.1l.2 .9 .5 .7M236.3 113.5l1.3 .1"/>
<path d="M237 102.8a4.4 4.4 0 0 1-2.1 2M237 102.7v.1M237.6 102.4l-.6 .3M237.6 102.4l-3.3 8.2M237.6 102.4l.9 .1M238.5 102.5a1.56 1.56 0 0 1 .8 1.2l1.2 1.4M238.5 102.5l-3.3 8.3M239.8 111.1l-.4 .1M240.5 105.1l-4.2 8.4M240.7 111.1a2.18 2.18 0 0 1 1.1 1.2l1.4 1.2M240.7 111.1h-.9M241.8 105l-4.2 8.6"/>
<path d="M241.8 105l-1.3 .1M242.4 104.2l-2.6 6.9M242.5 104l-3.5 8.1-.6 .8-.8 .7M242.5 104l-.7 1M243.1 102.3l-.4 .3-.2 1.4M243.1 102.3l-.5 1.2M244 102.2a1.62 1.62 0 0 1 1.2 .9l.9 .7 1.1 .5M244 102.2l-3.3 8.9M244 102.2l-.9 .1M244.4 113.4l-1.2 .1M246.1 110.4a1.91 1.91 0 0 1 1.4 .8l2.2 1.1M246.1 110.4l-.3 .1"/>
<path d="M247.2 104.3l-4 9.2M247.3 106.7l-1.2 3.7M248.2 104.6l-3.8 8.8M248.3 101.2l-.2 .3a2.97 2.97 0 0 1 .3 2.6M248.3 101.2l-.2 .5M248.4 104.1l-1.2 .2M248.4 104.1l-.2 .5M249.1 101h.6a9.2 9.2 0 0 0 3.6 1.5M249.1 101l-.5 1.8M249.1 101l-.8 .2M251.9 109a10 10 0 0 0 3.5 1M253.3 102.5l-3.6 9.8"/>
<path d="M254.3 102l-3.2 9.2a1.22 1.22 0 0 1-1.4 1.1M254.3 102l-1 .5M257 106.8l2.6 .1M262 103.2l-1.4 .3M287 105h10M72.9 126h-4.7v12.4a.7 .7 0 0 1-.7 .6h-30.8v2.3l-.2 .2h-9.8v15h9.9l.1 2.5h30.9a.7 .7 0 0 1 .6 .7v12.3l10.5-.5v-45.1l-1.7 .2M72.9 126a8 8 0 0 0-4.1 4l-.6 .3M72.9 126h3.1l1.6 1 1.1 1M142 140v56M262 140v60M267 140v60M287 140h-190v60"/>
<path d="M2.5 157.5h7.5M78.7 144h-6a2 2 0 0 0-2 2v6a2 2 0 0 0 2 2h6M97 155h45M262 153.3h25M262 146.7h25M287 157.5h7.5M78.7 170l-1.1-1.5a1.09 1.09 0 0 0-1.1-.9l-3.6-.1-1 .2a1.14 1.14 0 0 0-.8 1 8 8 0 0 1-2.9 2.7M97 170h165M117 170v26M119 176.5h21M120.5 174.5l8-2v8l-8-2zM134.5 171v11"/>
<path d="M262 173.3h25M262 166.7h25M262 160h25M97 196h165M97 183h165M242 183v13M262 193.3h25M262 186.7h25M262 180h25M74.3 200v7.5M98.5 202.5h100M98.5 200v5"/>
<path d="M108.5 200v2.5M118.5 200v2.5M128.5 200v2.5M138.5 200v2.5M148.5 200v10M158.5 200v2.5M168.5 200v2.5M178.5 200v2.5M188.5 200v2.5M198.5 200v5M222.7 200v7.5"/>
<circle cx="138" cy="74.2" r="10"/>
<circle cx="134.5" cy="176.5" r="2"/>
<circle cx="134.5" cy="176.5" r="4"/>
</g>
<path d="M17.7 74.2h5M85.4 74.2h5" fill="none" stroke="#000" stroke-width="1" stroke-linecap="butt"/>
<g fill="#000">
<path d="M155.2 51.4l1.5-1.4 .5 .9z" fill-rule="evenodd"/>
<path d="M19.4 71.3h1.6l-.8 2.9z" fill-rule="evenodd"/>
<path d="M87.1 71.3h1.5l-.7 2.9z" fill-rule="evenodd"/>
</g>
<g font-size="7.2">
<text x="173.1" y="152.6">PI2 - Pillwatcher</text>
<text x="102.7" y="179.3">A4</text>
<text x="100.8" y="194.3">1:1</text>
<text x="120.8" y="194.3">0,03</text>
<text x="247.7" y="194.3">mm</text>
</g>
<text font-size="5.8" x="152.1" y="194.6">Engrenagem do contêiner</text>
<g font-size="5">
<text x="39" y="6.5" transform="rotate(-90 39 6.5)">D</text>
<text x="113.2" y="6.5" transform="rotate(-90 113.2 6.5)">C</text>
<text x="187.4" y="6.5" transform="rotate(-90 187.4 6.5)">B</text>
<text x="261.6" y="6.5" transform="rotate(-90 261.6 6.5)">A</text>
<text x="6.8" y="27.8" transform="rotate(-90 6.8 27.8)">4</text>
<text x="290.5" y="28.1">4</text>
<text x="193" y="30.7">B</text>
<text x="22.8" y="60.9">A</text>
<text x="90.5" y="60.9">A</text>
<text x="6.8" y="80.3" transform="rotate(-90 6.8 80.3)">3</text>
<text x="290.5" y="80.6">3</text>
<text x="163.3" y="119.6" transform="rotate(-31 163.3 119.6)">R 0.7</text>
<text x="165.4" y="130.4">Detalhe B</text>
<text x="6.8" y="132.8" transform="rotate(-90 6.8 132.8)">2</text>
<text x="165.4" y="136.5">Escala 2:1</text>
<text x="290.5" y="133.1">2</text>
<text x="186.4" y="178.8">Nylon 6,6</text>
<text x="6.8" y="185.3" transform="rotate(-90 6.8 185.3)">1</text>
<text x="28.7" y="183.8">Seção A-A</text>
<text x="73.2" y="185.1">8</text>
<text x="290.5" y="185.6">1</text>
<text x="35.7" y="206.8">D</text>
<text x="258.3" y="206.8">A</text>
</g>
<g font-size="4.3">
<text x="103.9" y="146.5">Marcos Paulo</text>
<text x="106.5" y="154">08/11/2020</text>
<text x="109.1" y="161.5">Fabrício</text>
<text x="106.5" y="169">08/11/2020</text>
</g>
<g font-size="3.6">
<text x="109.3" y="51" transform="rotate(-30 109.3 51)">8.66</text>
<text x="29.3" y="57.9">10</text>
<text x="50.1" y="57.9">32</text>
<text x="166.8" y="58" transform="rotate(-26 166.8 58)">46</text>
<text x="103.7" y="64.4" transform="rotate(13 103.7 64.4)">20</text>
<text x="34.5" y="101.2" transform="rotate(-90 34.5 101.2)">R 0.17</text>
<text x="43.6" y="103.3" transform="rotate(-41 43.6 103.3)">R 0.7</text>
<text x="56.2" y="102.1">10.5</text>
<text x="109.5" y="103.2" transform="rotate(-49 109.5 103.2)">R 19</text>
<text x="135.6" y="105.4">15</text>
<text x="263.4" y="144.6">I</text>
<text x="89.5" y="151.4" transform="rotate(-90 89.5 151.4)">10</text>
<text x="263.4" y="151.3">H</text>
<text x="263.4" y="158">G</text>
<text x="263.4" y="164.6">F</text>
<text x="43.3" y="170.5" transform="rotate(-36 43.3 170.5)">R 2</text>
<text x="263.4" y="171.3">E</text>
<text x="263.4" y="178">D</text>
<text x="263.4" y="184.6">C</text>
<text x="263.4" y="191.3">B</text>
<text x="263.4" y="198">A</text>
</g>
<g font-size="2.9">
<text x="276.1" y="144.4">_</text>
<text x="276.1" y="151">_</text>
<text x="276.1" y="157.7">_</text>
<text x="276.1" y="164.4">_</text>
<text x="276.1" y="171">_</text>
<text x="276.1" y="177.7">_</text>
<text x="276.1" y="184.4">_</text>
<text x="276.1" y="191.1">_</text>
<text x="276.1" y="197.7">_</text>
</g>
<g font-size="2.2">
<text x="98" y="142.1">Desenhado por:</text>
<text x="98" y="149.6">Data:</text>
<text x="98" y="157.1">Revisado por:</text>
<text x="98" y="164.6">Data:</text>
<text x="98" y="172.1">Folha</text>
<text x="150" y="172.1">Material</text>
<text x="98" y="185.1">Escala</text>
<text x="118" y="185.1">Massa (kg)</text>
<text x="143" y="185.1">Nome da peça</text>
<text x="243" y="185.1">Unidade</text>
</g>
</svg>
